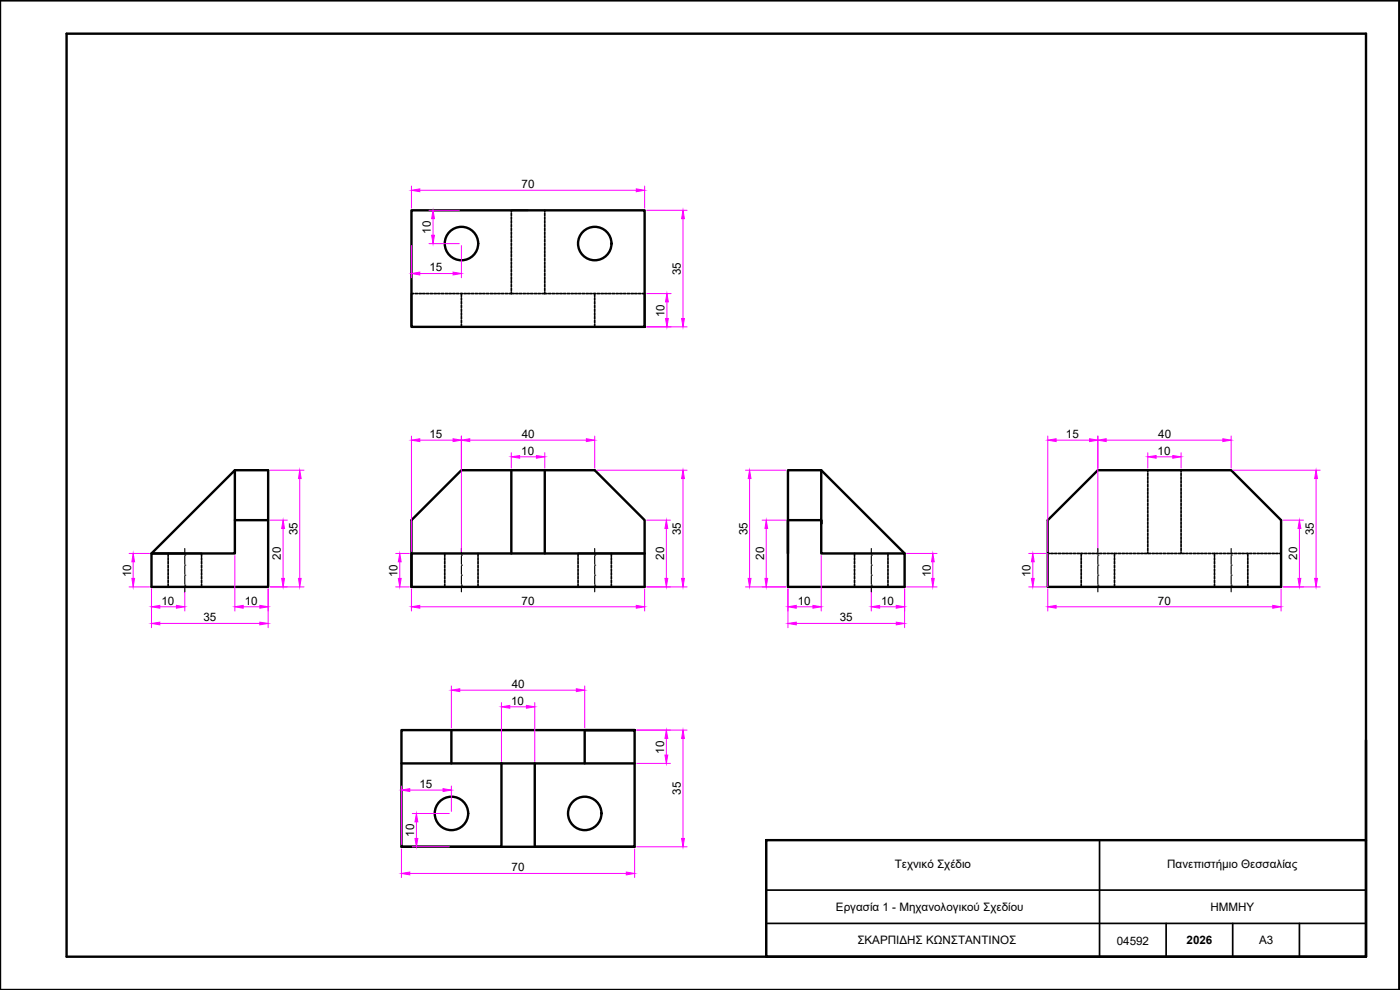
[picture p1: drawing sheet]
<svg xmlns="http://www.w3.org/2000/svg" width="420mm" height="297mm" viewBox="0 0 420 297" stroke-linecap="round" stroke-linejoin="round" font-family="sans-serif">
<!-- layer: 0 -->
<g fill="none" stroke="#000" stroke-width=".72">
<path d="M0 .1h419.9v296.9h-419.9zM20 10.1h390v276.9h-390zM123.5 63.1h70v35h-70zM70.5 141.1h10v35h-35v-10h25v-10h10M70.5 156.1v-15l-25 25M123.5 156.1l15-15h40l15 15v20h-70zM153.5 141.1v25M163.5 141.1v25M246.5 157.1v-16h-10v15h10v10h25v10h-35v-20v10M246.5 141.1l25 25M314.5 156.1l15-15h40l15 15v20h-70zM193.5 166.1h-70v10"/>
<path d="M135.5 219.1v10M190.5 219.1v35h-70v-35h70h-15v10M120.5 229.1h40M150.5 229.1v25h-30M190.5 229.1h-30v25h30M230 252.1h180v34.9h-180z"/>
<circle cx="138.5" cy="73.1" r="5"/>
<circle cx="178.5" cy="73.1" r="5"/>
<circle cx="135.5" cy="244.1" r="5"/>
<circle cx="175.5" cy="244.1" r="5"/>
</g>
<!-- layer: ypominma -->
<path d="M330 252.1v34.9M410 252.1h-180v34.9M230 267.1h180M230 277.1h180M350 277.1v9.9M370 277.1v9.9M390 277.1v9.9" fill="none" stroke="#000" stroke-width=".51"/>
<g fill="none" stroke="#000" stroke-width=".51">
<path d="M153.5 64v.7M153.5 65.1v.7M153.5 66.2v.8M153.5 67.3v.8M153.5 68.4v.8M153.5 69.6v.7M153.5 70.7v.7M153.5 71.8v.8M153.5 73v.7M153.5 74.1v.7M153.5 75.2v.8M153.5 76.3v.8"/>
<path d="M153.5 77.5v.7M153.5 78.6v.7M153.5 79.7v.8M158.5 63.1h-5v.5M163.5 63.1v.5M163.5 64v.7M163.5 65.1v.7M163.5 66.2v.8M163.5 67.3v.8M163.5 68.4v.8M163.5 69.6v.7M163.5 70.7v.7"/>
<path d="M163.5 71.8v.8M163.5 73v.7M163.5 74.1v.7M163.5 75.2v.8M163.5 76.3v.8M163.5 77.5v.7M163.5 78.6v.7M163.5 79.7v.8M124.2 88.1h-.7v10M124.6 88.1h.7M125.7 88.1h.8M126.8 88.1h.8"/>
<path d="M128 88.1h.7M129.1 88.1h.7M130.2 88.1h.8M131.4 88.1h.7M132.5 88.1h.7M133.6 88.1h.8M134.7 88.1h.8M135.8 88.1h.8M137 88.1h.7M138.1 88.1h.8M138.5 88.1v.9M138.5 89.4v.7"/>
<path d="M138.5 90.5v.7M138.5 91.6v.7M138.5 92.7v.8M138.5 93.8v.8M138.5 94.9v.8M138.5 96.1v.7M138.5 97.2v.9M139.2 88.1h.8M140.3 88.1h.8M141.5 88.1h.7M142.6 88.1h.7M143.7 88.1h.8"/>
<path d="M144.9 88.1h.7M146 88.1h.7M147.1 88.1h.8M148.2 88.1h.8M149.4 88.1h.7M150.5 88.1h.7M151.6 88.1h.8M152.7 88.1h1.6M153.5 80.8v.8M153.5 81.9v.8M153.5 83.1v.7M153.5 84.2v.7"/>
<path d="M153.5 85.3v.8M153.5 86.5v.7M153.5 87.6v.5M154.7 88.1h.8M155.8 88.1h.8M157 88.1h.7M158.1 88.1h.7M159.2 88.1h.8M160.4 88.1h.7M161.5 88.1h.7M162.6 88.1h1.6M163.5 80.8v.8"/>
<path d="M163.5 81.9v.8M163.5 83.1v.7M163.5 84.2v.7M163.5 85.3v.8M163.5 86.5v.7M163.5 87.6v.5M164.6 88.1h.8M165.7 88.1h.8M166.8 88.1h.8M168 88.1h.7M169.1 88.1h.7M170.2 88.1h.8"/>
<path d="M171.4 88.1h.7M172.5 88.1h.7M173.6 88.1h.7M174.7 88.1h.8M175.9 88.1h.7M177 88.1h.7M178.1 88.1h.8M178.5 88.1v.9M178.5 89.4v.7M178.5 90.5v.7M178.5 91.6v.7M178.5 92.7v.8"/>
<path d="M178.5 93.8v.8M178.5 94.9v.8M178.5 96.1v.7M178.5 97.2v.9M179.2 88.1h.8M180.3 88.1h.8M181.5 88.1h.7M182.6 88.1h.7M183.7 88.1h.8M184.9 88.1h.7M186 88.1h.7M187.1 88.1h.7"/>
<path d="M188.2 88.1h.8M189.4 88.1h.7M190.5 88.1h.7M191.6 88.1h.8M192.7 88.1h.8v10M344.5 141.1v.5M344.5 142v.7M344.5 143.1v.7M344.5 144.2v.7M344.5 145.3v.8M344.5 146.5v.7M344.5 147.6v.7"/>
<path d="M344.5 148.7v.8M344.5 149.8v.8M344.5 150.9v.8M344.5 152.1v.7M344.5 153.2v.8M344.5 154.3v.8M344.5 155.4v.8M344.5 156.6v.7M344.5 157.7v.7M344.5 158.8v.8M344.5 160v.7M354.5 141.1v.5"/>
<path d="M354.5 142v.7M354.5 143.1v.7M354.5 144.2v.7M354.5 145.3v.8M354.5 146.5v.7M354.5 147.6v.7M354.5 148.7v.8M354.5 149.8v.8M354.5 150.9v.8M354.5 152.1v.7M354.5 153.2v.8M354.5 154.3v.8"/>
<path d="M354.5 155.4v.8M354.5 156.6v.7M354.5 157.7v.7M354.5 158.8v.8M354.5 160v.7M50.5 166.1v.8M50.5 167.3v.8M50.5 168.4v.8M50.5 169.6v.7M50.5 170.7v.7M50.5 171.8v.8M50.5 173v.7"/>
<path d="M50.5 174.1v.7M50.5 175.2v.9M55.5 166.1h-10h15v.8M60.5 167.3v.8M60.5 168.4v.8M60.5 169.6v.7M60.5 170.7v.7M60.5 171.8v.8M60.5 173v.7M60.5 174.1v.7M60.5 175.2v.9M133.5 166.1v.8"/>
<path d="M133.5 167.3v.8M133.5 168.4v.8M133.5 169.6v.7M133.5 170.7v.7M133.5 171.8v.8M133.5 173v.7M133.5 174.1v.7M133.5 175.2v.9M143.5 166.1v.8M143.5 167.3v.8M143.5 168.4v.8M143.5 169.6v.7"/>
<path d="M143.5 170.7v.7M143.5 171.8v.8M143.5 173v.7M143.5 174.1v.7M143.5 175.2v.9M173.5 167.3v.8M173.5 168.4v.8M173.5 169.6v.7M173.5 170.7v.7M173.5 171.8v.8M173.5 173v.7M173.5 174.1v.7"/>
<path d="M173.5 175.2v.9M183.5 166.1v.8M183.5 167.3v.8M183.5 168.4v.8M183.5 169.6v.7M183.5 170.7v.7M183.5 171.8v.8M183.5 173v.7M183.5 174.1v.7M183.5 175.2v.9M193.5 166.1h-20v.8M256.5 166.1v.8"/>
<path d="M256.5 167.3v.8M256.5 168.4v.8M256.5 169.6v.7M256.5 170.7v.7M256.5 171.8v.8M256.5 173v.7M256.5 174.1v.7M256.5 175.2v.9M266.5 166.1v.8M266.5 167.3v.8M266.5 168.4v.8M266.5 169.6v.7"/>
<path d="M266.5 170.7v.7M266.5 171.8v.8M266.5 173v.7M266.5 174.1v.7M266.5 175.2v.9M314.5 166.1h.5M315.3 166.1h.8M316.5 166.1h.7M317.6 166.1h.7M318.7 166.1h.8M319.8 166.1h.8M321 166.1h.7"/>
<path d="M322.1 166.1h.7M323.2 166.1h.8M324.4 166.1h.7M324.5 166.1v.8M324.5 167.3v.8M324.5 168.4v.8M324.5 169.6v.7M324.5 170.7v.7M324.5 171.8v.8M324.5 173v.7M324.5 174.1v.7M324.5 175.2v.9"/>
<path d="M325.5 166.1h.7M326.6 166.1h.8M327.7 166.1h.8M328.8 166.1h.8M330 166.1h.7M331.1 166.1h.8M332.2 166.1h.8M333.3 166.1h.8M334.5 167.3v.8M334.5 168.4v.8M334.5 169.6v.7M334.5 170.7v.7"/>
<path d="M334.5 171.8v.8M334.5 173v.7M334.5 174.1v.7M334.5 175.2v.9M335.2 166.1h-.7v.8M335.6 166.1h.7M336.7 166.1h.8M337.9 166.1h.7M339 166.1h.7M340.1 166.1h.7M341.2 166.1h.8M342.3 166.1h.8"/>
<path d="M343.5 166.1h.7M344.5 161.1v.7M344.5 162.2v.8M344.5 163.3v.8M344.5 164.5v.7M344.5 165.6v.5M344.6 166.1h.8M345.7 166.1h.8M346.8 166.1h.8M348 166.1h.7M349.1 166.1h.7M349.5 176.1h5"/>
<path d="M350.2 166.1h.8M351.3 166.1h.8M352.5 166.1h.7M353.6 166.1h.7M354.5 161.1v.7M354.5 162.2v.8M354.5 163.3v.8M354.5 164.5v.7M354.5 165.6v.5M354.7 166.1h.8M355.9 166.1h.7M357 166.1h.7"/>
<path d="M358.1 166.1h.8M359.2 166.1h.8M360.3 166.1h.8M361.5 166.1h.7M362.6 166.1h.7M363.7 166.1h.8v.8M364.5 167.3v.8M364.5 168.4v.8M364.5 169.6v.7M364.5 170.7v.7M364.5 171.8v.8M364.5 173v.7"/>
<path d="M364.5 174.1v.7M364.5 175.2v.9M364.8 166.1h.8M366 166.1h.7M367.1 166.1h.7M368.2 166.1h.8M369.4 166.1h.7M370.5 166.1h.7M371.6 166.1h.8M372.7 166.1h.8M373.8 166.1h.8M374.5 166.1v.8"/>
<path d="M374.5 167.3v.8M374.5 168.4v.8M374.5 169.6v.7M374.5 170.7v.7M374.5 171.8v.8M374.5 173v.7M374.5 174.1v.7M374.5 175.2v.9M375 166.1h.7M376.1 166.1h.8M377.2 166.1h.8M378.3 166.1h.8"/>
<path d="M379.5 166.1h.7M380.6 166.1h.7M381.7 166.1h.8M382.9 166.1h.7M384 166.1h.5"/>
</g>
<g fill="none" stroke="#f0f" stroke-width=".3">
<path d="M123.5 55.8v6.7M126 57.1h65M193.5 55.8v6.7M123.5 73.7v9.6M128.7 73.1h9.1M128.7 63.1h9.1M130 65.6v5M138.5 73.7v9.6M194.1 63.1h12.1M205 65.6v30M126 82.1h10M194.1 98.1h12.1"/>
<path d="M194.1 88.1h7.3M200.2 90.6v5M123.5 130.8v34.7M126 132.1h10M138.5 130.8v34.7M141 132.1h35M153.5 135.8v4.6M156 137.1h5M163.5 135.8v4.6M178.5 130.8v9.6M314.5 130.8v34.7M316.9 132.1h10.1"/>
<path d="M329.5 130.8v34.7M332 132.1h35M344.5 135.8v4.6M347 137.1h5M354.5 135.8v4.6M369.5 130.8v9.6M81.1 156.1h5.1M81.1 141.1h10.1M85 158.6v15M90 143.6v30M179.1 141.1h27.1M194.1 156.1h7.1"/>
<path d="M200 158.6v15M205 143.6v30M223.7 141.1h12.1M225 143.6v30M228.7 156.1h7.1M230 158.6v15M370.1 141.1h26.1M385.1 156.1h6.1M390 158.6v15M395 143.6v30M38.7 176.1h6.2M38.7 166.1h6.2"/>
<path d="M40 168.6v5M45.5 176.7v11.6M55.5 176.7v6.6M70.5 166.7v16.6M80.5 176.7v11.6M81.1 176.1h10.1M118.7 176.1h4.2M118.7 166.1h4.2M120 168.6v5M123.5 176.7v6.6M193.5 176.7v6.6M194.1 176.1h12.1"/>
<path d="M223.7 176.1h12.1M236.5 176.7v11.6M246.5 166.7v16.6M261.5 176.7v6.6M271.5 176.7v11.6M272.1 176.1h9.1M272.1 166.1h9.1M280 168.6v5M308.7 176.1h5.2M308.7 166.1h5.2M310 168.6v5M314.5 166.1v10"/>
<path d="M314.5 176.7v6.6M384.5 176.7v6.6M385.1 176.1h11.1M48 182.1h5M48 187.1h30M73 182.1h5M126 182.1h65M239 182.1h5M239 187.1h30M264 182.1h5M316.9 182.1h65.1M135.5 205.8v12.6"/>
<path d="M138 207.1h35M150.5 210.8v17.7M153 212.1h5M160.5 210.8v17.7M175.5 205.8v12.6M191.1 219.1h15.1M120.5 235.8v17.6M123 237.1h10M135.5 235.8v7.6M191.1 229.1h10.1M200 221.6v5M205 221.6v30"/>
<path d="M120.5 254.7v8.6M123.7 254.1h11.1M123.7 244.1h11.1M125 246.6v5M190.5 254.7v8.6M191.1 254.1h15.1M123 262.1h65"/>
</g>
<g fill="#f0f" stroke="#f0f" stroke-width=".3">
<path d="M129.5 70.6h.9l-.4 2.5z"/>
<path d="M130 63.1l.4 2.5h-.9z"/>
<path d="M136 81.6l2.5 .5-2.5 .4z"/>
<path d="M123.5 82.1l2.5-.5v.9z"/>
<path d="M123.5 57.1l2.5-.4v.8z"/>
<path d="M191 56.7l2.5 .4-2.5 .4z"/>
<path d="M205 63.1l.4 2.5h-.8z"/>
<path d="M204.6 95.6h.8l-.4 2.5z"/>
<path d="M200.2 88.1l.4 2.5h-.9z"/>
<path d="M199.7 95.6h.9l-.4 2.5z"/>
<path d="M138.5 132.1l2.5-.5v.9z"/>
<path d="M176 131.6l2.5 .5-2.5 .4z"/>
<path d="M153.5 137.1l2.5-.4v.8z"/>
<path d="M161 136.7l2.5 .4-2.5 .4z"/>
<path d="M199.6 173.6h.8l-.4 2.5z"/>
<path d="M200 156.1l.4 2.5h-.8z"/>
<path d="M204.6 173.6h.8l-.4 2.5z"/>
<path d="M205 141.1l.4 2.5h-.8z"/>
<path d="M123.5 182.1l2.5-.5v.9z"/>
<path d="M191 181.6l2.5 .5-2.5 .4z"/>
<path d="M120 166.1l.4 2.5h-.9z"/>
<path d="M119.5 173.6h.9l-.4 2.5z"/>
<path d="M135.5 207.1l2.5-.4v.8z"/>
<path d="M173 206.7l2.5 .4-2.5 .4z"/>
<path d="M150.5 212.1l2.5-.4v.8z"/>
<path d="M158 211.7l2.5 .4-2.5 .4z"/>
<path d="M204.6 251.6h.8l-.4 2.5z"/>
<path d="M205 219.1l.4 2.5h-.8z"/>
<path d="M200 219.1l.4 2.5h-.8z"/>
<path d="M199.6 226.6h.8l-.4 2.5z"/>
<path d="M120.5 262.1l2.5-.5v.9z"/>
<path d="M188 261.6l2.5 .5-2.5 .4z"/>
<path d="M125 244.1l.4 2.5h-.9z"/>
<path d="M124.5 251.6h.9l-.4 2.5z"/>
<path d="M133 236.6l2.5 .5-2.5 .4z"/>
<path d="M120.5 237.1l2.5-.5v.9z"/>
<path d="M70.5 182.1l2.5-.5v.9z"/>
<path d="M78 181.6l2.5 .5-2.5 .4z"/>
<path d="M45.5 187.1l2.5-.4v.8z"/>
<path d="M78 186.7l2.5 .4-2.5 .4z"/>
<path d="M45.5 182.1l2.5-.5v.9z"/>
<path d="M53 181.6l2.5 .5-2.5 .4z"/>
<path d="M269 181.6l2.5 .5-2.5 .4z"/>
<path d="M261.5 182.1l2.5-.5v.9z"/>
<path d="M236.5 182.1l2.5-.5v.9z"/>
<path d="M244 181.6l2.5 .5-2.5 .4z"/>
<path d="M236.5 187.1l2.5-.4v.8z"/>
<path d="M269 186.7l2.5 .4-2.5 .4z"/>
<path d="M229.6 173.6h.8l-.4 2.5z"/>
<path d="M230 156.1l.4 2.5h-.8z"/>
<path d="M224.5 173.6h.9l-.4 2.5z"/>
<path d="M225 141.1l.4 2.5h-.9z"/>
<path d="M84.5 173.6h.9l-.4 2.5z"/>
<path d="M85 156.1l.4 2.5h-.9z"/>
<path d="M89.6 173.6h.8l-.4 2.5z"/>
<path d="M90 141.1l.4 2.5h-.8z"/>
<path d="M327 131.6l2.5 .5-2.5 .4z"/>
<path d="M314.5 132.1l2.4-.5v.9z"/>
<path d="M314.5 182.1l2.4-.5v.9z"/>
<path d="M382 181.6l2.5 .5-2.5 .4z"/>
<path d="M344.5 137.1l2.5-.4v.8z"/>
<path d="M352 136.7l2.5 .4-2.5 .4z"/>
<path d="M329.5 132.1l2.5-.5v.9z"/>
<path d="M367 131.6l2.5 .5-2.5 .4z"/>
<path d="M389.6 173.6h.8l-.4 2.5z"/>
<path d="M390 156.1l.4 2.5h-.8z"/>
<path d="M394.5 173.6h.9l-.4 2.5z"/>
<path d="M395 141.1l.4 2.5h-.9z"/>
<path d="M123.5 132.1l2.5-.5v.9z"/>
<path d="M136 131.6l2.5 .5-2.5 .4z"/>
<path d="M40 166.1l.4 2.5h-.8z"/>
<path d="M39.6 173.6h.8l-.4 2.5z"/>
<path d="M280 166.1l.4 2.5h-.8z"/>
<path d="M279.6 173.6h.8l-.4 2.5z"/>
<path d="M310 166.1l.4 2.5h-.9z"/>
<path d="M309.5 173.6h.9l-.4 2.5z"/>
</g>
<g fill="none" stroke="#000" stroke-width=".34">
<path d="M55.5 164.6v1.7M55.5 166.9v2.4M55.5 169.9v2.4M55.5 172.9v2.4M55.5 175.9v1.7M138.5 164.6v1.7M138.5 166.9v2.4M138.5 169.9v2.4M138.5 172.9v2.4M138.5 175.9v1.7M178.5 164.6v1.7M178.5 166.9v2.4"/>
<path d="M178.5 169.9v2.4M178.5 172.9v2.4M178.5 175.9v1.7M261.5 164.6v1.7M261.5 166.9v2.4M261.5 169.9v2.4M261.5 172.9v2.4M261.5 175.9v1.7M329.5 164.6v1.7M329.5 166.9v2.4M329.5 169.9v2.4M329.5 172.9v2.4"/>
<path d="M329.5 175.9v1.7M369.5 164.6v1.7M369.5 166.9v2.4M369.5 169.9v2.4M369.5 172.9v2.4M369.5 175.9v1.7"/>
</g>
<g fill="#000">
<circle cx="55.5" cy="169.6" r=".17"/>
<circle cx="55.5" cy="172.6" r=".17"/>
<circle cx="55.5" cy="175.6" r=".17"/>
<circle cx="55.5" cy="166.6" r=".17"/>
<circle cx="138.5" cy="175.6" r=".17"/>
<circle cx="138.5" cy="172.6" r=".17"/>
<circle cx="138.5" cy="166.6" r=".17"/>
<circle cx="138.5" cy="169.6" r=".17"/>
<circle cx="178.5" cy="166.6" r=".17"/>
<circle cx="178.5" cy="169.6" r=".17"/>
<circle cx="178.5" cy="172.6" r=".17"/>
<circle cx="178.5" cy="175.6" r=".17"/>
<circle cx="261.5" cy="172.6" r=".17"/>
<circle cx="261.5" cy="175.6" r=".17"/>
<circle cx="261.5" cy="166.6" r=".17"/>
<circle cx="261.5" cy="169.6" r=".17"/>
<circle cx="329.5" cy="166.6" r=".17"/>
<circle cx="329.5" cy="172.6" r=".17"/>
<circle cx="329.5" cy="169.6" r=".17"/>
<circle cx="329.5" cy="175.6" r=".17"/>
<circle cx="369.5" cy="166.6" r=".17"/>
<circle cx="369.5" cy="172.6" r=".17"/>
<circle cx="369.5" cy="169.6" r=".17"/>
<circle cx="369.5" cy="175.6" r=".17"/>
</g>
<g font-size="3.5">
<text x="156.5" y="56.4">70</text>
<text x="129.3" y="70.1" transform="rotate(-90 129.3 70.1)">10</text>
<text x="128.9" y="81.4">15</text>
<text x="204.3" y="82.5" transform="rotate(-90 204.3 82.5)">35</text>
<text x="199.5" y="95.2" transform="rotate(-90 199.5 95.2)">10</text>
<text x="128.9" y="131.4">15</text>
<text x="156.6" y="131.4">40</text>
<text x="319.9" y="131.4">15</text>
<text x="347.6" y="131.4">40</text>
<text x="156.4" y="136.4">10</text>
<text x="347.4" y="136.4">10</text>
<text x="89.3" y="160.5" transform="rotate(-90 89.3 160.5)">35</text>
<text x="204.3" y="160.5" transform="rotate(-90 204.3 160.5)">35</text>
<text x="224.3" y="160.5" transform="rotate(-90 224.3 160.5)">35</text>
<text x="394.3" y="160.5" transform="rotate(-90 394.3 160.5)">35</text>
<text x="84.3" y="168" transform="rotate(-90 84.3 168)">20</text>
<text x="199.3" y="168" transform="rotate(-90 199.3 168)">20</text>
<text x="229.3" y="168" transform="rotate(-90 229.3 168)">20</text>
<text x="389.3" y="168" transform="rotate(-90 389.3 168)">20</text>
<text x="39.3" y="173.1" transform="rotate(-90 39.3 173.1)">10</text>
<text x="119.3" y="173.1" transform="rotate(-90 119.3 173.1)">10</text>
<text x="279.3" y="173.1" transform="rotate(-90 279.3 173.1)">10</text>
<text x="309.3" y="173.1" transform="rotate(-90 309.3 173.1)">10</text>
<text x="48.4" y="181.4">10</text>
<text x="73.4" y="181.4">10</text>
<text x="156.5" y="181.4">70</text>
<text x="239.4" y="181.4">10</text>
<text x="264.4" y="181.4">10</text>
<text x="347.5" y="181.4">70</text>
<text x="61" y="186.4">35</text>
<text x="252" y="186.4">35</text>
<text x="153.6" y="206.4">40</text>
<text x="153.4" y="211.4">10</text>
<text x="199.3" y="226.1" transform="rotate(-90 199.3 226.1)">10</text>
<text x="125.9" y="236.4">15</text>
<text x="204.3" y="238.5" transform="rotate(-90 204.3 238.5)">35</text>
<text x="124.3" y="251.1" transform="rotate(-90 124.3 251.1)">10</text>
<text x="153.5" y="261.4">70</text>
<text x="268.5" y="260.5">Τεχνικό Σχέδιο</text>
<text x="350.3" y="260.5">Πανεπιστήμιο Θεσσαλίας</text>
<text x="250.9" y="273.3">Εργασία 1 - Μηχανολογικού Σχεδίου</text>
<text x="363.3" y="273.3">ΗΜΜΗΥ</text>
<text x="257.3" y="283.3">ΣΚΑΡΠΙΔΗΣ ΚΩΝΣΤΑΝΤΙΝΟΣ</text>
<text x="335.2" y="283.6">04592</text>
<text x="356.1" y="283.3">2026</text>
<text x="377.9" y="283.3">A3</text>
</g>
</svg>
